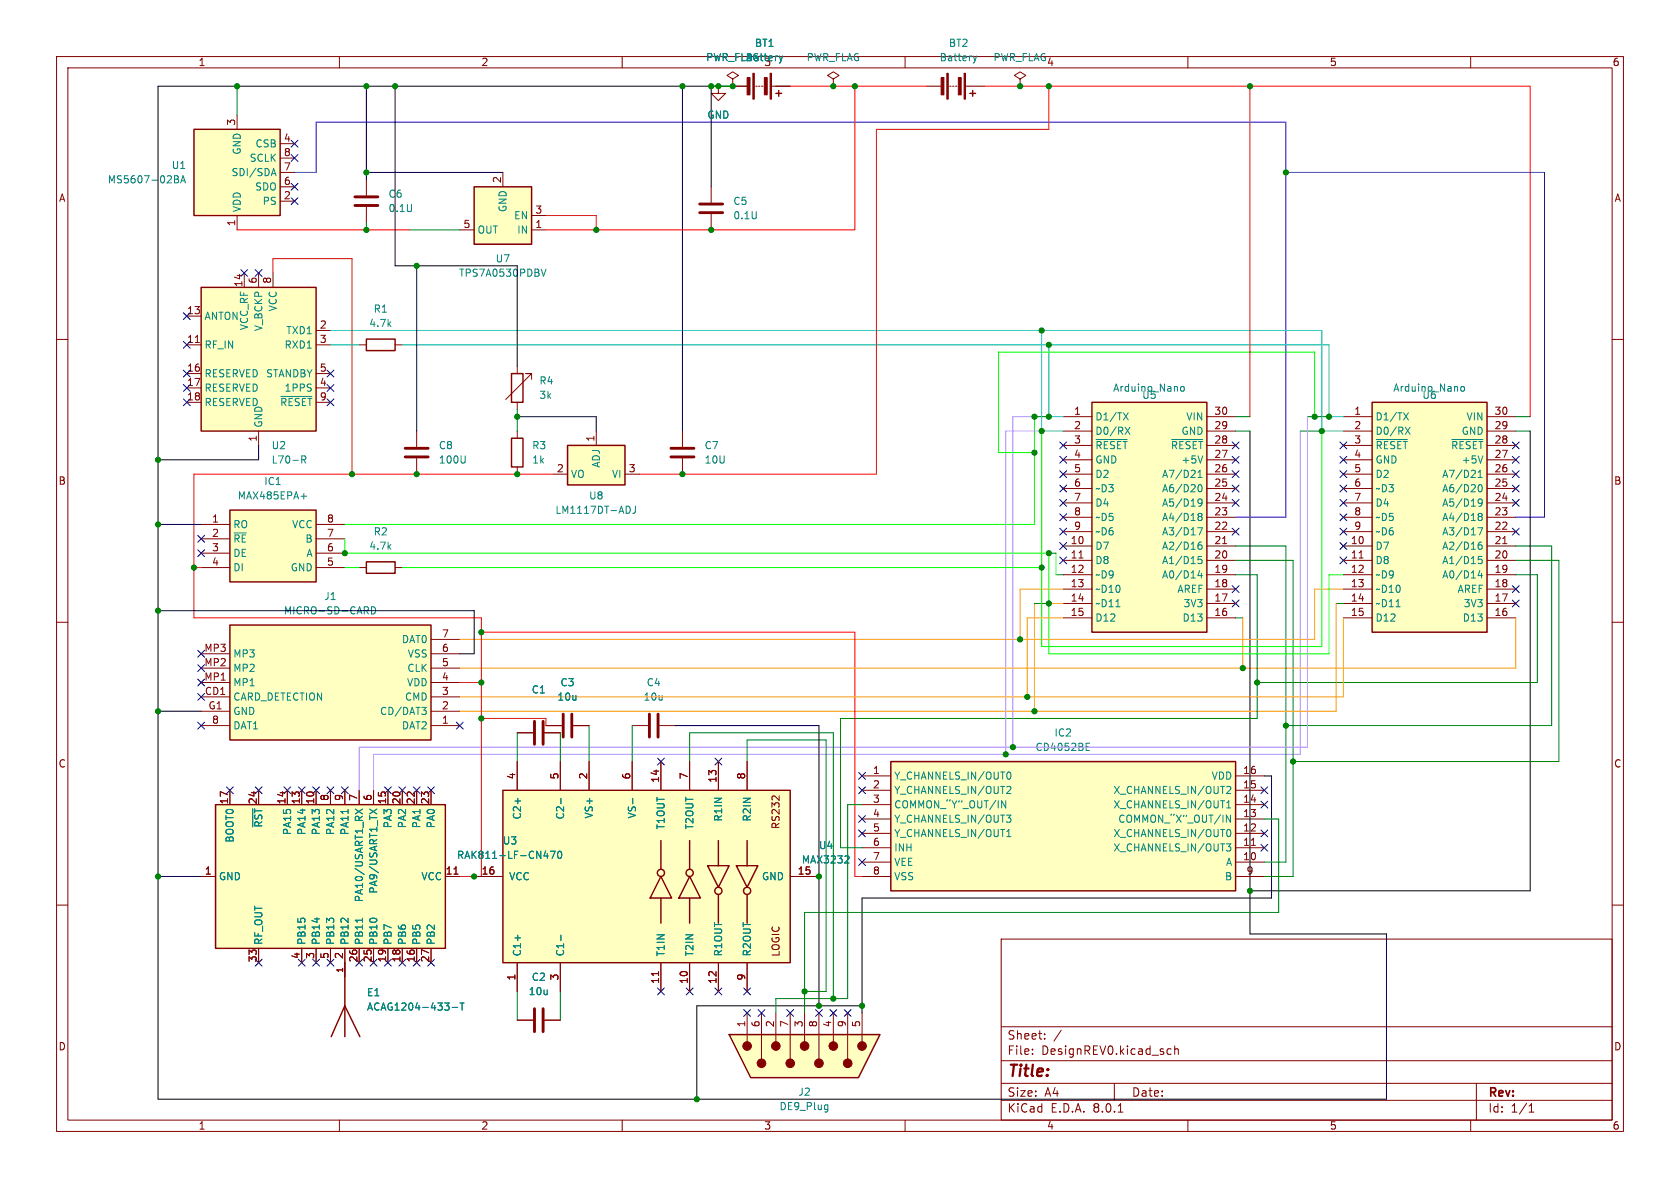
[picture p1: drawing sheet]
<svg xmlns="http://www.w3.org/2000/svg" width="297mm" height="210mm" viewBox="0 0 297 210" stroke-linecap="round" stroke-linejoin="round" font-family="sans-serif">
<g fill="none" stroke="#840000" stroke-width=".18">
<path d="M10 10h277v190h-277zM12 12h273v186h-273zM60 10v2M110 10v2M160 10v2M210 10v2M260 10v2M10 60h2M285 60h2M10 110h2M285 110h2M10 160h2"/>
<path d="M285 160h2M177 166h108v32h-108zM60 198v2M110 198v2M160 198v2M177 194.5h108M177 191.5h108M177 187.5h108M177 181.5h108M182.5 186.3v.1M182.5 185.5v.1M184.7 183.6v.1"/>
<path d="M184.7 182.8v.1M187.6 182.1l-1.3 2M197 191.5v3M197.7 196.6h.8M206.5 186.3h.5M206.5 185.5h.5M207.7 185.5l.2-.1 .3 .1 .1 .9M207.7 184.9v1.5M210 198v2M260 198v2M261 191.5v6.5M270.3 196.6h.9"/>
<path d="M270.3 195.5l.4-.4v1.5"/>
</g>
<path d="M40.6 90.2h15.3v12.7h-15.3z" fill="#ffffc2"/>
<path d="M40.6 90.2h15.3v12.7h-15.3z" fill="none" stroke="#840000" stroke-width=".25"/>
<path d="M35.6 92.7h5M35.6 95.3h5M35.6 97.8h5M55.9 92.7h5.1M55.9 95.3h5.1M55.9 97.8h5.1M35.6 100.3h5M55.9 100.3h5.1" fill="none" stroke="#840000" stroke-width=".18"/>
<path d="M53.2 87.7h1" fill="none" stroke="#008484" stroke-width=".18"/>
<path d="M100.3 78.7h10.2v7h-10.2z" fill="#ffffc2"/>
<path d="M100.3 78.7h10.2v7h-10.2zM64.8 99.3h5v2h-5z" fill="none" stroke="#840000" stroke-width=".25"/>
<path d="M105.4 76.2v2.5M97.8 83.8h2.5M110.5 83.8h2.5M63.5 100.3h1.3M69.8 100.3h1.3M91.4 129.5h2.8M96.3 129.5h2.8M96.5 128.3h2.8M101.3 128.3h2.8M111.8 128.3h2.8M116.6 128.3h2.8" fill="none" stroke="#840000" stroke-width=".18"/>
<path d="M111.2 89.5l.2 .5-.2 .7M112.3 89.5v.9a.41 .41 0 0 1-.4 .3" fill="none" stroke="#008484" stroke-width=".18"/>
<path d="M94.5 127.5v4.1M96 127.5v4.1M99.6 126.2v4.1M101.1 126.2v4.1M114.8 126.2v4.1M116.3 126.2v4.1" fill="none" stroke="#840000" stroke-width=".51"/>
<path d="M88.9 139.7h50.8v30.5h-50.8z" fill="#ffffc2"/>
<g fill="none" stroke="#840000" stroke-width=".25">
<path d="M90.4 77.5h2.1v5.1h-2.1zM88.9 139.7h50.8v30.5h-50.8zM116.8 154.9l1.9 3.9h-3.8zM116.8 148.6v5.1M116.8 158.8v4.4M121.9 154.9l1.9 3.9h-3.8zM121.9 148.6v5.1M121.9 158.8v4.4M125.1 153h3.8l-1.9 3.8zM127 148.6v4.4M127 158.1v5.1M130.2 153h3.8l-1.9 3.8z"/>
<path d="M132.1 148.6v4.4M132.1 158.1v5.1"/>
<circle cx="116.8" cy="154.3" r=".63"/>
<circle cx="121.9" cy="154.3" r=".63"/>
<circle cx="127" cy="157.5" r=".63"/>
<circle cx="132.1" cy="157.5" r=".63"/>
</g>
<g fill="none" stroke="#840000" stroke-width=".18">
<path d="M127 15.2v1.3h1.3l-1.3 1.3-1.3-1.3h1.3M127 15.2h.1M125.7 33v2.8M125.7 37.8v2.8M73.7 76.2v2.8M91.4 76.2v1.3M73.7 81v2.8M91.4 82.6v1.2M91.4 134.6v5.1M99.1 134.6v5.1M104.1 134.6v5.1M111.8 134.6v5.1"/>
<path d="M116.8 134.6v5.1M121.9 134.6v5.1M127 134.6v5.1M132.1 134.6v5.1M83.8 154.9h5.1M136.6 140.8h.4M137.7 140.7v.8M139.7 154.9h5.1M91.4 170.2v5.1M99.1 170.2v5.1M116.4 171.8v.7M116.8 170.2v5.1"/>
<path d="M121.9 170.2v5.1M127 170.2v5.1M132.1 170.2v5.1"/>
</g>
<path d="M82.2 80.6v1.1M91.5 141.1v1M99.2 141.1v1M111.9 141.1v1M149.9 151.3l.2 .2-.1 .3-.7 .8h.8M91.5 165.3v1M99.2 165.3v1" fill="none" stroke="#008484" stroke-width=".18"/>
<path d="M123.7 37.6h4.1M123.7 36.1h4.1M71.6 79.2h4.1M71.6 80.8h4.1" fill="none" stroke="#840000" stroke-width=".51"/>
<path d="M83.8 33h10.2v10.2h-10.2z" fill="#ffffc2"/>
<path d="M83.8 33h10.2v10.2h-10.2zM90.4 66h2.1v5.1h-2.1zM61 170.2v13.1M58.5 183.3l2.5-5.5 2.6 5.5" fill="none" stroke="#840000" stroke-width=".25"/>
<path d="M88.9 30.5v2.5M94 38.1h2.5M81.3 40.6h2.5M94 40.6h2.5M91.4 64.8v1.2M91.4 71.1v1.3M94 67.1v-1.1h-1h1l-4.6 4.6M120.6 76.2v2.8M120.6 81v2.8M61 170.2v2.5M91.4 180.3h2.8M96.3 180.3h2.8" fill="none" stroke="#840000" stroke-width=".18"/>
<path d="M95.7 47.6l.4 1.2 .4-1.2M79.9 178.1h1M81.3 177.3h.8M81.7 177.3v1.3" fill="none" stroke="#008484" stroke-width=".18"/>
<path d="M118.6 79.2h4.1M118.6 80.8h4.1M94.5 178.3v4.1M96 178.3v4.1" fill="none" stroke="#840000" stroke-width=".51"/>
<path d="M38.1 142.2h40.6v25.4h-40.6z" fill="#ffffc2"/>
<path d="M64.8 59.9h5v2.1h-5zM38.1 142.2h40.6v25.4h-40.6z" fill="none" stroke="#840000" stroke-width=".25"/>
<g fill="none" stroke="#840000" stroke-width=".18">
<path d="M64.8 31.8v2.7M64.8 36.6v2.8M63.5 61h1.3M69.8 61h1.3M40.6 139.7v2.5M45.7 139.7v2.5M50.8 139.7v2.5M53.3 139.7v2.5M55.9 139.7v2.5M58.4 139.7v2.5M61 139.7v2.5M63.5 139.7v2.5"/>
<path d="M66 139.7v2.5M68.6 139.7v2.5M71.1 139.7v2.5M73.7 139.7v2.5M76.2 139.7v2.5M35.6 154.9h2.5M78.7 154.9h2.6M80.3 154.5h.7M45.7 167.6v2.6M53.3 167.6v2.6M55.9 167.6v2.6M58.4 167.6v2.6"/>
<path d="M61 167.6v2.6M63.5 167.6v2.6M66 167.6v2.6M68.6 167.6v2.6M71.1 167.6v2.6M73.7 167.6v2.6M76.2 167.6v2.6"/>
</g>
<path d="M44.7 143v3.2M61.5 143.1v.7M62.8 143l1.3 .9M64.1 143l-1.3 .9M65.3 143l1.3 .9M66.6 143l-1.3 .9M96.2 151.3h.7M96.8 150.9v.8M97.3 150.5h.9l-.6 1.2M98.8 150.5h.1a.68 .68 0 0 1 .4 .6 .68 .68 0 0 1-.4 .6 .84 .84 0 0 1-.1-1.2zM64.1 162.3v.7" fill="none" stroke="#008484" stroke-width=".18"/>
<path d="M62.7 36.3h4.1M62.7 34.8h4.1" fill="none" stroke="#840000" stroke-width=".51"/>
<path d="M35.6 50.8h20.3v25.4h-20.3z" fill="#ffffc2"/>
<path d="M35.6 50.8h20.3v25.4h-20.3z" fill="none" stroke="#840000" stroke-width=".25"/>
<g fill="none" stroke="#840000" stroke-width=".18">
<path d="M33 55.9h2.6M43.2 48.3v2.5M45.7 48.3v2.5M48.3 48.3v2.5M55.9 58.4h2.5M33 61h2.6M33 66h2.6M33 68.6h2.6M33 71.1h2.6M34.5 60.5h.8M45.7 76.2v2.5M55.9 61h2.5"/>
<path d="M55.9 66h2.5M55.9 68.6h2.5M55.9 71.1h2.5"/>
</g>
<path d="M49.7 70.1h5.4M53.3 81.3l.7-.1 .1-.2-.1-.3-.7-.1v1.3M53.6 81.3l.5 .6" fill="none" stroke="#008484" stroke-width=".18"/>
<path d="M34.3 22.9h15.2v15.2h-15.2z" fill="#ffffc2"/>
<path d="M34.3 22.9h15.2v15.2h-15.2z" fill="none" stroke="#840000" stroke-width=".25"/>
<path d="M41.9 20.3v2.6M41.9 38.1v2.5M49.5 35.6h2.6M49.5 25.4h2.6M49.5 33h2.6M49.5 30.5h2.6M49.5 27.9h2.6" fill="none" stroke="#840000" stroke-width=".18"/>
<path d="M30.9 31.1l.6 .1v.2l-.2 .3M30.9 31.7h.4M31.3 31.7l.3 .2-.1 .3-.6 .1M31.9 32.3l.5-1.2 .4 1.2M32.1 32h.6M48.1 30.7h.6M48.4 29.8l.4 1.3" fill="none" stroke="#008484" stroke-width=".18"/>
<path d="M128.9 182.9h26.7l-3.8 7.6h-19.1z" fill="#ffffc2"/>
<g fill="#840000" stroke="#840000" stroke-width=".18">
<circle cx="132.1" cy="184.9" r=".76"/>
<circle cx="137.2" cy="184.9" r=".76"/>
<circle cx="142.2" cy="184.9" r=".76"/>
<circle cx="147.3" cy="184.9" r=".76"/>
<circle cx="152.4" cy="184.9" r=".76"/>
<circle cx="134.6" cy="188" r=".76"/>
<circle cx="139.7" cy="188" r=".76"/>
<circle cx="144.8" cy="188" r=".76"/>
<circle cx="149.9" cy="188" r=".76"/>
</g>
<path d="M132.1 179.1v5.1M134.6 179.1v8.1M137.2 179.1v5.1M139.7 179.1v8.1M142.2 179.1v5.1M144.8 179.1v8.1M147.3 179.1v5.1M149.9 179.1v8.1M152.4 179.1v5.1" fill="none" stroke="#840000" stroke-width=".18"/>
<path d="M128.9 182.9h26.7l-3.8 7.6h-19.1z" fill="none" stroke="#840000" stroke-width=".25"/>
<path d="M146 195.3l.4 .1M146.4 195.3v1l-.3 .3M146.4 196.1l-.4 .1" fill="none" stroke="#008484" stroke-width=".18"/>
<path d="M40.6 110.5h35.6v20.3h-35.6z" fill="#ffffc2"/>
<path d="M40.6 110.5h35.6v20.3h-35.6z" fill="none" stroke="#840000" stroke-width=".25"/>
<g fill="none" stroke="#840000" stroke-width=".18">
<path d="M35.6 118.1h5M35.6 115.6h5M76.2 118.1h5.1M76.2 115.6h5.1M76.2 113h5.1M35.6 128.3h5M35.6 125.7h5M35.6 123.2h5M35.6 120.7h5M76.2 128.3h5.1M76.2 125.7h5.1M76.2 123.2h5.1"/>
<path d="M76.2 120.7h5.1"/>
</g>
<path d="M65.7 107.3a.64 .64 0 0 1 .7 .6 .64 .64 0 0 1-.7 .6zM74.6 125h.7l-.4 .5M75.1 125.5l.2 .3v.3l-.2 .2" fill="none" stroke="#008484" stroke-width=".18"/>
<path d="M193 71.1h20.4v40.7h-20.4z" fill="#ffffc2"/>
<path d="M193 71.1h20.4v40.7h-20.4z" fill="none" stroke="#840000" stroke-width=".25"/>
<g fill="none" stroke="#840000" stroke-width=".18">
<path d="M188 73.7h5M188 76.2h5M188 78.7h5M213.4 73.7h5M213.4 76.2h5M213.4 78.7h5M188 96.5h5M188 99.1h5M188 94h5M188 91.4h5M188 88.9h5M188 86.4h5"/>
<path d="M188 83.8h5M188 81.3h5M190.7 98.6h.8M213.4 96.5h5M213.4 99.1h5M213.4 94h5M213.4 91.4h5M213.4 88.9h5M213.4 86.4h5M213.4 83.8h5M213.4 81.3h5M216.1 96.1h.8"/>
<path d="M188 101.6h5M188 104.1h5M188 106.7h5M188 109.2h5M213.4 101.6h5M213.4 104.1h5M213.4 106.7h5M213.4 109.2h5"/>
</g>
<g fill="none" stroke="#008484" stroke-width=".18">
<path d="M193.8 77.7h5.5M198.6 73l.9 1.2M198.9 75.5l.9 1.3M199.5 73l-.9 1.2M199.8 75.5l-.9 1.3M207.1 77.7h5.5M208.8 68.4l.1-.1 .4 .1 .1 .5-.2 .2-.3 .1-.1-.2zM211.7 93.3h.9l-.6 1.3M211.8 84.4h.7M211.8 83.5l.3-.4v1.3M212 85.7h.1a.68 .68 0 0 1 .4 .6 .68 .68 0 0 1-.4 .6 .84 .84 0 0 1-.1-1.2zM212 91.3l-.2-.2 .2-.4h.3l.2 .3-.2 .3"/>
<path d="M212 91.3l-.2 .2v.4l.2 .1h.4l.1-.2v-.3l-.2-.2M212 91.3h.3M212.4 95.8l-.4 .1a.86 .86 0 0 0 0 1.2l.4-.1 .1-.4-.2-.3-.4 .1-.1 .2M212.4 98.4h-.6v.6l.2-.1h.4l.1 .2-.1 .4-.1 .1-.5-.1M212.5 88.8l-.2 .2-.4-.1-.1-.1 .1-.5 .4-.1 .1 .1a.84 .84 0 0 1-.3 1.2h-.2M212.6 80.6l-.4 1.3M212.1 100.8l-.3 1h.8M212.4 101.3v.9"/>
</g>
<path d="M242.6 71.1h20.3v40.7h-20.3z" fill="#ffffc2"/>
<path d="M137.2 16.5h1M137.7 16v1M171.4 16.5h1.1M172 16v1M242.6 71.1h20.3v40.7h-20.3z" fill="none" stroke="#840000" stroke-width=".25"/>
<g fill="none" stroke="#840000" stroke-width=".18">
<path d="M129.5 14l1.1-.7-1.1-.6-1 .6 1 .7v1.2M129.5 15.2h.1M129.5 15.2h2.6M133.6 15.2h.3M134.1 15.2h.3M134.6 15.2h.3M136.4 15.2h3.3M147.3 14l1-.7-1-.6-1 .6 1 .7v1.2M147.3 15.2h.1M163.8 15.2h2.6M167.9 15.2h.2M168.4 15.2h.3"/>
<path d="M168.9 15.2h.3M170.7 15.2h3.3M180.3 14l1.1-.7-1.1-.6-1 .6 1 .7v1.2M180.3 15.2h.1M237.5 73.7h5.1M237.5 76.2h5.1M237.5 78.7h5.1M262.9 73.7h5.1M262.9 76.2h5.1M262.9 78.7h5.1M237.5 96.5h5.1M237.5 99.1h5.1"/>
<path d="M237.5 94h5.1M237.5 91.4h5.1M237.5 88.9h5.1M237.5 86.4h5.1M237.5 83.8h5.1M237.5 81.3h5.1M240.3 98.6h.7M262.9 96.5h5.1M262.9 99.1h5.1M262.9 94h5.1M262.9 91.4h5.1M262.9 88.9h5.1"/>
<path d="M262.9 86.4h5.1M262.9 83.8h5.1M262.9 81.3h5.1M265.7 96.1h.7M237.5 101.6h5.1M237.5 104.1h5.1M237.5 106.7h5.1M237.5 109.2h5.1M262.9 101.6h5.1M262.9 104.1h5.1M262.9 106.7h5.1M262.9 109.2h5.1"/>
</g>
<g fill="none" stroke="#008484" stroke-width=".18">
<path d="M137.8 9.9l.3 .8M138.1 10.7l-.2 .4M138.4 9.9l-.3 .8M172.1 9.9l.3 .8M172.4 10.7l-.2 .4M172.7 9.9l-.3 .8M243.3 77.7h5.5M248.1 73l.9 1.2M248.4 75.5l.9 1.3M249 73l-.9 1.2M249.3 75.5l-.9 1.3M256.7 77.7h5.5"/>
<path d="M258.3 68.4l.2-.1 .3 .1 .1 .5-.1 .2-.3 .1-.2-.2zM261.3 93.3h.8l-.5 1.3M261.3 84.4h.7M261.3 83.5l.4-.4v1.3M261.4 85.8l.2-.1a.68 .68 0 0 1 .5 .6 .68 .68 0 0 1-.5 .6l-.2-.1-.1-.3zM261.6 91.3l-.3-.2 .3-.4 .3 .1 .1 .2-.2 .3M261.6 91.3l-.3 .2 .1 .4 .2 .1h.3l.1-.2v-.3l-.2-.2M261.6 91.3h.2M261.9 95.8l-.3 .1a.86 .86 0 0 0 0 1.2l.4-.1v-.4l-.2-.3-.4 .1-.1 .2M262 98.4h-.6l-.1 .6 .2-.1h.4l.1 .2v.4l-.2 .1-.5-.1M262 88.8l-.2 .2-.4-.1-.1-.1 .1-.5 .4-.1 .2 .1a.84 .84 0 0 1-.3 1.2h-.3M262.2 80.6l-.5 1.3"/>
<path d="M261.6 100.8l-.3 1h.8M261.9 101.3v.9"/>
</g>
<g fill="#840000" stroke="#840000" stroke-width=".18">
<path d="M133.1 13h.2v4.5h-.2z"/>
<path d="M136.1 13h.3v4.5h-.3z"/>
<path d="M132.1 13.7h.5v3.1h-.5z"/>
<path d="M135.1 13.7h.5v3.1h-.5z"/>
<path d="M167.4 13h.2v4.5h-.2z"/>
<path d="M170.4 13h.3v4.5h-.3z"/>
<path d="M166.4 13.7h.5v3.1h-.5z"/>
<path d="M169.4 13.7h.5v3.1h-.5z"/>
</g>
<path d="M157.5 134.6h60.9v22.9h-60.9z" fill="#ffffc2"/>
<path d="M157.5 134.6h60.9v22.9h-60.9z" fill="none" stroke="#840000" stroke-width=".25"/>
<g fill="none" stroke="#840000" stroke-width=".18">
<path d="M127 15.2h.1M129.5 15.2h.1M129.5 15.2h2.6M137.2 15.2h2.5M40.6 139.7v2.5M45.7 139.7v2.5M50.8 139.7v2.5M53.3 139.7v2.5M55.9 139.7v2.5M58.4 139.7v2.5M61 139.7v2.5M63.5 139.7v2.5"/>
<path d="M66 139.7v2.5M68.6 139.7v2.5M71.1 139.7v2.5M73.7 139.7v2.5M76.2 139.7v2.5M91.4 134.6v5.1M91.4 129.5h2.8M96.3 129.5h2.8M96.5 128.3h2.8M99.1 134.6v5.1M101.3 128.3h2.8M104.1 134.6v5.1"/>
<path d="M111.8 134.6v5.1M116.8 134.6v5.1M121.9 134.6v5.1M127 134.6v5.1M132.1 134.6v5.1M152.4 137.2h5.1M152.4 139.7h5.1M218.4 137.2h5.1M218.4 139.7h5.1M35.6 154.9h2.5M78.7 154.9h2.6M80.3 154.5h.7"/>
<path d="M83.8 154.9h5.1M139.7 154.9h5.1M152.4 152.4h5.1M152.4 149.9h5.1M152.4 147.3h5.1M152.4 144.8h5.1M152.4 142.2h5.1M152.4 154.9h5.1M218.4 152.4h5.1M218.4 149.9h5.1M218.4 147.3h5.1M218.4 144.8h5.1"/>
<path d="M218.4 142.2h5.1M218.4 154.9h5.1M221.2 149.4h.7M45.7 167.6v2.6M53.3 167.6v2.6M55.9 167.6v2.6M58.4 167.6v2.6M61 167.6v5.1M63.5 167.6v2.6M66 167.6v2.6M68.6 167.6v2.6M71.1 167.6v2.6"/>
<path d="M73.7 167.6v2.6M76.2 167.6v2.6M91.4 170.2v5.1M99.1 170.2v5.1M116.4 171.8v.7M116.8 170.2v5.1M121.9 170.2v5.1M127 170.2v5.1M132.1 170.2v5.1M91.4 180.3h2.8M96.3 180.3h2.8"/>
</g>
<g fill="none" stroke="#008484" stroke-width=".18">
<path d="M137.8 9.9l.3 .8M138.1 10.7l-.2 .4M138.4 9.9l-.3 .8M178.2 139l.4 .1 .1 .3-.8 .9h.8M178.3 136.5a.68 .68 0 0 1 .4 .6 .68 .68 0 0 1-.4 .6M192 132h.4M192 132.7h.6M192 131.4h.6M216.9 139.1l.4-.1 .3 .4-.8 .9h.8M44.7 143v3.2M61.5 143.1v.7M62.8 143l1.3 .9"/>
<path d="M64.1 143l-1.3 .9M65.3 143l1.3 .9M66.6 143l-1.3 .9M91.5 141.1v1M96.2 151.3h.7M96.8 150.9v.8M97.3 150.5h.9l-.6 1.2M98.8 150.5h.1a.68 .68 0 0 1 .4 .6 .68 .68 0 0 1-.4 .6 .84 .84 0 0 1-.1-1.2zM99.2 141.1v1M111.9 141.1v1M149.9 151.3l.2 .2-.1 .3-.7 .8h.8M159.1 141.7a.6 .6 0 0 0-.8 .4 .6 .6 0 0 0 .6 .7l.2-.1"/>
<path d="M159.7 141.7l.2-.2a.43 .43 0 0 1 .5 .5v.4a.42 .42 0 0 1-.4 .4 .42 .42 0 0 1-.4-.4zM161 142.8v-1.3l.4 1 .4-1v1.3M162.4 142.8v-1.3l.5 1 .4-1v1.3M163.9 141.7l.2-.2a.43 .43 0 0 1 .6 .5v.4a.42 .42 0 0 1-.4 .4 .42 .42 0 0 1-.5-.4zM165.9 141.5v1.3l-.7-1.3v1.3M166.3 142.9h.9M167.5 141.4l-.1 .2M168 141.4l-.1 .2M168.3 141.5l.4 .7M168.7 142.2v.6M169.2 141.5l-.5 .7M169.6 141.5l-.1 .3"/>
<path d="M170.1 141.5l-.2 .3M170.2 142.9h1M171.5 141.7l.3-.2a.43 .43 0 0 1 .5 .5v.4a.42 .42 0 0 1-.4 .4 .42 .42 0 0 1-.4-.4zM172.8 141.5v1.1l.3 .2h.3l.2-.2v-1.1M174 141.5h.7M174.4 141.5v1.3M176 141.5l-1 1.6M176.5 141.5v1.3M177.8 141.5v1.3l-.7-1.3v1.3M177.9 144.1h.8l-.4 .5 .4 .1v.4l-.2 .3h-.4M178 147.9h.7M178 147l.3-.4v1.3"/>
<path d="M198.7 144.2a.6 .6 0 0 0-.8 .4 .6 .6 0 0 0 .6 .8l.2-.2M199.3 144.3l.2-.2a.43 .43 0 0 1 .6 .4v.4a.42 .42 0 0 1-.5 .5 .42 .42 0 0 1-.4-.5zM200.6 145.4v-1.3l.4 .9 .4-.9v1.3M202 145.4v-1.3l.5 .9 .4-.9v1.3M203.5 144.3l.2-.2a.43 .43 0 0 1 .6 .4v.4a.42 .42 0 0 1-.4 .5 .42 .42 0 0 1-.5-.5zM205.6 144.1v1.3l-.8-1.3v1.3M205.9 145.5h.9M207.1 143.9l-.1 .3M207.6 143.9l-.1 .3M208 144.1l.8 1.3M208.8 144.1l-.8 1.3M209.3 144.1l-.1 .2"/>
<path d="M209.8 144.1l-.1 .2M210 145.5h.9M211.2 144.3l.3-.2a.43 .43 0 0 1 .5 .4v.4a.42 .42 0 0 1-.4 .5 .42 .42 0 0 1-.4-.5zM212.6 144.1v1l.2 .3 .4-.1 .1-.2v-1M213.7 144.1h.7M214.1 144.1v1.3M215.8 144l-1.1 1.7M216.2 144.1v1.3M216.8 149.2h.8l-.4 .5 .3 .1 .1 .4-.3 .2h-.3M216.9 142.8h.7M216.9 141.9l.3-.4v1.3M217 146.7l.2-.1a.68 .68 0 0 1 .4 .7 .68 .68 0 0 1-.4 .6l-.2-.1"/>
<path d="M217.5 144.1v1.3l-.7-1.3v1.3M64.1 162.3v.7M79.9 178.1h1M81.3 177.3h.8M81.7 177.3v1.3M91.5 165.3v1M99.2 165.3v1"/>
</g>
<g fill="none" stroke="#000" stroke-width=".18">
<path d="M64.8 15.2v16.6M69.8 15.2v31.8h21.6v17.8M120.6 15.2v61M125.7 15.2v17.8M129.5 15.2h-101.6v179.1h217.2v-29.2h-24.1v-88.9M64.8 30.5h24.1M73.7 47v29.2M45.7 78.7v2.6h-17.8M91.4 73.7h14v2.5M270.5 76.2v81.3h-49.5M27.9 92.7h7.7M27.9 108h55.9v7.6h-2.5"/>
<path d="M27.9 125.7h7.7M119.4 128.3h25.4v49.5M223.5 137.2h1.3v21.6h-72.4v20.3M27.9 154.9h7.7M152.4 177.8h-29.2v16.5"/>
</g>
<path d="M182.9 73.7h-3.8v58.4M184.1 76.2h-6.3v57.2M229.9 76.2v57.2h-163.9v6.3M231.1 73.7v58.4h-167.6v7.6" fill="none" stroke="#b28fff" stroke-width=".18"/>
<path d="M182.9 73.7v19h-121.9M184.1 76.2v38.1h49.6v-38.1M232.4 73.7v-11.5h-55.9v17.8h6.4M61 95.3v2.5h124.4v17.8h49.5v-14h2.6M186.7 97.8v3.8M61 100.3h2.5M71.1 100.3h113" fill="none" stroke="#0f0" stroke-width=".18"/>
<g fill="none" stroke="#f00" stroke-width=".18">
<path d="M139.7 15.2h24.1M151.1 15.2v25.4h-54.6M174 15.2h96.5v58.5M185.4 15.2v7.7h-30.5v60.9h-41.9M221 15.2v58.5M96.5 38.1h8.9v2.5M41.9 40.6h30.5M48.3 48.3v-2.6h13.9v38.1M97.8 83.8h-63.5v25.4h50.8v45.7h-3.8M34.3 100.3h1.3M85.1 111.8h66v43.1h1.3M81.3 120.7h3.8"/>
<path d="M85.1 127h11.4v1.3"/>
</g>
<g fill="none" stroke="#008400" stroke-width=".18">
<path d="M41.9 15.2v5.1M125.7 15.2h3.8M64.8 39.4v1.2M72.4 40.6h8.9M91.4 72.4v3.8M182.9 73.7h2.5M218.4 73.7h2.6M218.4 76.2h2.6M229.9 76.2h3.8M231.1 73.7h3.8M268 73.7h2.5M268 76.2h2.5"/>
<path d="M185.4 97.8h1.3M218.4 96.5h8.9v55.9h-3.8M218.4 99.1h10.2v55.8h-5.1M268 96.5h6.3v31.8h-47M268 99.1h7.6v35.5h-47M182.9 106.7h2.5M186.7 101.6h1.3M218.4 101.6h3.8v25.4h-73.6v22.9h3.8M218.4 109.2h1.3M236.2 106.7h1.3M268 101.6h3.8v19.1h-49.6M91.4 129.5v5.1"/>
<path d="M99.1 129.5v5.1M104.1 128.3v6.3M111.8 128.3v6.3M121.9 134.6v-5.1h25.4v47M132.1 134.6v-3.8h13.9v44.5h-3.8M152.4 142.2h-2.5v34.3h-12.7v2.6M223.5 144.8h2.6v16.5h-83.9v17.8M91.4 175.3v5M99.1 175.3v5"/>
</g>
<path d="M182.9 106.7v19M185.4 106.7h2.6M188 104.1h-7.7v8.9M188 109.2h-6.4v14M219.7 109.2v8.9M236.2 106.7v19h-154.9M237.5 104.1h-5.1v8.9h-151.1M237.5 109.2v14h-156.2M268 109.2v8.9h-186.7" fill="none" stroke="#f90" stroke-width=".18"/>
<path d="M52.1 30.5h3.8v-8.9h171.4v69.8h-8.9M227.3 30.5h45.7v60.9h-5" fill="none" stroke="#00f" stroke-width=".18"/>
<path d="M58.4 58.4h175.3v17.8h3.8M184.1 58.4v17.8h3.9M58.4 61h5.1M71.1 61h163.8v12.7h2.6M185.4 61v12.7h2.6" fill="none" stroke="#00c2c2" stroke-width=".18"/>
<g fill="none" stroke="#000084" stroke-width=".18">
<path d="M51.5 24.8l1.2 1.2M51.5 27.3l1.2 1.2M51.5 32.4l1.2 1.2M51.5 35l1.2 1.2M52.7 24.8l-1.2 1.2M52.7 27.3l-1.2 1.2M52.7 32.4l-1.2 1.2M52.7 35l-1.2 1.2M32.4 55.3l1.2 1.2M33.6 55.3l-1.2 1.2M42.6 47.7l1.2 1.2M43.8 47.7l-1.2 1.2"/>
<path d="M45.1 47.7l1.2 1.2M46.3 47.7l-1.2 1.2M32.4 68l1.2 1.2M32.4 70.5l1.2 1.2M32.4 65.4l1.2 1.2M32.4 60.4l1.2 1.2M33.6 68l-1.2 1.2M33.6 70.5l-1.2 1.2M33.6 65.4l-1.2 1.2M33.6 60.4l-1.2 1.2M57.8 68l1.2 1.2M57.8 65.4l1.2 1.2"/>
<path d="M57.8 70.5l1.2 1.2M59 68l-1.2 1.2M59 65.4l-1.2 1.2M59 70.5l-1.2 1.2M187.4 78.1l1.2 1.2M188.6 78.1l-1.2 1.2M217.8 78.1l1.2 1.2M219 78.1l-1.2 1.2M236.9 78.1l1.2 1.2M238.1 78.1l-1.2 1.2M267.4 78.1l1.2 1.2M268.6 78.1l-1.2 1.2"/>
<path d="M35 94.6l1.2 1.3M35 97.2l1.2 1.2M36.2 94.6l-1.2 1.3M36.2 97.2l-1.2 1.2M187.4 80.7l1.2 1.2M187.4 85.8l1.2 1.2M187.4 83.2l1.2 1.2M187.4 90.8l1.2 1.2M187.4 88.3l1.2 1.2M187.4 98.5l1.2 1.2M187.4 95.9l1.2 1.2M187.4 93.4l1.2 1.2"/>
<path d="M188.6 80.7l-1.2 1.2M188.6 85.8l-1.2 1.2M188.6 83.2l-1.2 1.2M188.6 90.8l-1.2 1.2M188.6 88.3l-1.2 1.2M188.6 98.5l-1.2 1.2M188.6 95.9l-1.2 1.2M188.6 93.4l-1.2 1.2M217.8 85.8l1.2 1.2M217.8 93.4l1.2 1.2M217.8 88.3l1.2 1.2M217.8 83.2l1.2 1.2"/>
<path d="M217.8 80.7l1.2 1.2M219 83.2l-1.2 1.2M219 85.8l-1.2 1.2M219 93.4l-1.2 1.2M219 88.3l-1.2 1.2M219 80.7l-1.2 1.2M236.9 83.2l1.2 1.2M236.9 80.7l1.2 1.2M236.9 90.8l1.2 1.2M236.9 85.8l1.2 1.2M236.9 93.4l1.2 1.2M236.9 88.3l1.2 1.2"/>
<path d="M236.9 95.9l1.2 1.2M236.9 98.5l1.2 1.2M238.1 88.3l-1.2 1.2M238.1 83.2l-1.2 1.2M238.1 80.7l-1.2 1.2M238.1 90.8l-1.2 1.2M238.1 85.8l-1.2 1.2M238.1 93.4l-1.2 1.2M238.1 95.9l-1.2 1.2M238.1 98.5l-1.2 1.2M267.4 80.7l1.2 1.2M267.4 85.8l1.2 1.2"/>
<path d="M267.4 88.3l1.2 1.2M267.4 83.2l1.2 1.2M267.4 93.4l1.2 1.2M268.6 80.7l-1.2 1.2M268.6 85.8l-1.2 1.2M268.6 88.3l-1.2 1.2M268.6 83.2l-1.2 1.2M268.6 93.4l-1.2 1.2M35 115l1.2 1.2M35 117.5l1.2 1.2M36.2 115l-1.2 1.2M36.2 117.5l-1.2 1.2"/>
<path d="M217.8 106.1l1.2 1.2M217.8 103.5l1.2 1.2M219 106.1l-1.2 1.2M219 103.5l-1.2 1.2M267.4 106.1l1.2 1.2M267.4 103.5l1.2 1.2M268.6 106.1l-1.2 1.2M268.6 103.5l-1.2 1.2M35 122.6l1.2 1.2M35 127.7l1.2 1.2M35 120l1.2 1.3M36.2 122.6l-1.2 1.2"/>
<path d="M36.2 127.7l-1.2 1.2M36.2 120l-1.2 1.3M40 139.1l1.2 1.2M41.2 139.1l-1.2 1.2M45.1 139.1l1.2 1.2M46.3 139.1l-1.2 1.2M50.2 139.1l1.2 1.2M51.4 139.1l-1.2 1.2M52.7 139.1l1.2 1.2M53.9 139.1l-1.2 1.2M55.3 139.1l1.2 1.2M56.5 139.1l-1.2 1.2"/>
<path d="M57.8 139.1l1.2 1.2M59 139.1l-1.2 1.2M60.4 139.1l1.2 1.2M61.6 139.1l-1.2 1.2M68 139.1l1.2 1.2M69.2 139.1l-1.2 1.2M70.5 139.1l1.2 1.2M71.7 139.1l-1.2 1.2M73.1 139.1l1.2 1.2M74.3 139.1l-1.2 1.2M75.6 139.1l1.2 1.2M76.8 139.1l-1.2 1.2"/>
<path d="M80.7 127.7l1.2 1.2M81.9 127.7l-1.2 1.2M116.2 134l1.2 1.2M117.4 134l-1.2 1.2M126.4 134l1.2 1.2M127.6 134l-1.2 1.2M151.8 139.1l1.2 1.2M151.8 136.6l1.2 1.2M153 139.1l-1.2 1.2M153 136.6l-1.2 1.2M222.9 139.1l1.2 1.2M224.1 139.1l-1.2 1.2"/>
<path d="M151.8 151.8l1.2 1.2M151.8 146.7l1.2 1.2M151.8 144.2l1.2 1.2M153 151.8l-1.2 1.2M153 146.7l-1.2 1.2M153 144.2l-1.2 1.2M222.9 149.3l1.2 1.2M222.9 141.6l1.2 1.2M222.9 146.7l1.2 1.2M224.1 149.3l-1.2 1.2M224.1 141.6l-1.2 1.2M224.1 146.7l-1.2 1.2"/>
<path d="M45.1 169.6l1.2 1.2M46.3 169.6l-1.2 1.2M52.7 169.6l1.2 1.2M53.9 169.6l-1.2 1.2M55.3 169.6l1.2 1.2M56.5 169.6l-1.2 1.2M57.8 169.6l1.2 1.2M59 169.6l-1.2 1.2M62.9 169.6l1.2 1.2M64.1 169.6l-1.2 1.2M65.4 169.6l1.2 1.2M66.6 169.6l-1.2 1.2"/>
<path d="M68 169.6l1.2 1.2M69.2 169.6l-1.2 1.2M70.5 169.6l1.2 1.2M71.7 169.6l-1.2 1.2M73.1 169.6l1.2 1.2M74.3 169.6l-1.2 1.2M75.6 169.6l1.2 1.2M76.8 169.6l-1.2 1.2M116.2 174.7l1.2 1.2M117.4 174.7l-1.2 1.2M121.3 174.7l1.2 1.2M122.5 174.7l-1.2 1.2"/>
<path d="M126.4 174.7l1.2 1.2M127.6 174.7l-1.2 1.2M131.5 174.7l1.2 1.2M131.5 178.5l1.2 1.2M132.7 174.7l-1.2 1.2M132.7 178.5l-1.2 1.2M134 178.5l1.2 1.2M135.2 178.5l-1.2 1.2M139.1 178.5l1.2 1.2M140.3 178.5l-1.2 1.2M144.2 178.5l1.2 1.2M145.4 178.5l-1.2 1.2"/>
<path d="M146.7 178.5l1.2 1.2M147.9 178.5l-1.2 1.2M149.3 178.5l1.2 1.2M150.5 178.5l-1.2 1.2"/>
</g>
<g fill="#008400" stroke="#008400" stroke-width=".18">
<circle cx="181.6" cy="123.2" r=".46"/>
<circle cx="185.4" cy="106.7" r=".46"/>
<circle cx="179.1" cy="132.1" r=".46"/>
<circle cx="180.3" cy="113" r=".46"/>
<circle cx="182.9" cy="125.7" r=".46"/>
<circle cx="227.3" cy="128.3" r=".46"/>
<circle cx="228.6" cy="134.6" r=".46"/>
<circle cx="177.8" cy="133.4" r=".46"/>
<circle cx="222.2" cy="120.7" r=".46"/>
<circle cx="219.7" cy="118.1" r=".46"/>
<circle cx="221" cy="157.5" r=".46"/>
<circle cx="185.4" cy="73.7" r=".46"/>
<circle cx="185.4" cy="61" r=".46"/>
<circle cx="182.9" cy="73.7" r=".46"/>
<circle cx="184.1" cy="58.4" r=".46"/>
<circle cx="180.3" cy="15.2" r=".46"/>
<circle cx="185.4" cy="15.2" r=".46"/>
<circle cx="129.5" cy="15.2" r=".46"/>
<circle cx="151.1" cy="15.2" r=".46"/>
<circle cx="147.3" cy="15.2" r=".46"/>
<circle cx="232.4" cy="73.7" r=".46"/>
<circle cx="233.7" cy="76.2" r=".46"/>
<circle cx="234.9" cy="73.7" r=".46"/>
<circle cx="185.4" cy="97.8" r=".46"/>
<circle cx="184.1" cy="100.3" r=".46"/>
<circle cx="184.1" cy="76.2" r=".46"/>
<circle cx="182.9" cy="80" r=".46"/>
<circle cx="221" cy="15.2" r=".46"/>
<circle cx="227.3" cy="30.5" r=".46"/>
<circle cx="64.8" cy="15.2" r=".46"/>
<circle cx="69.8" cy="15.2" r=".46"/>
<circle cx="41.9" cy="15.2" r=".46"/>
<circle cx="64.8" cy="40.6" r=".46"/>
<circle cx="64.8" cy="30.5" r=".46"/>
<circle cx="85.1" cy="127" r=".46"/>
<circle cx="85.1" cy="120.7" r=".46"/>
<circle cx="27.9" cy="108" r=".46"/>
<circle cx="85.1" cy="111.8" r=".46"/>
<circle cx="152.4" cy="177.8" r=".46"/>
<circle cx="142.2" cy="175.3" r=".46"/>
<circle cx="147.3" cy="176.5" r=".46"/>
<circle cx="144.8" cy="177.8" r=".46"/>
<circle cx="144.8" cy="154.9" r=".46"/>
<circle cx="62.2" cy="83.8" r=".46"/>
<circle cx="73.7" cy="83.8" r=".46"/>
<circle cx="73.7" cy="47" r=".46"/>
<circle cx="83.8" cy="154.9" r=".46"/>
<circle cx="123.2" cy="194.3" r=".46"/>
<circle cx="27.9" cy="154.9" r=".46"/>
<circle cx="125.7" cy="40.6" r=".46"/>
<circle cx="105.4" cy="40.6" r=".46"/>
<circle cx="91.4" cy="73.7" r=".46"/>
<circle cx="120.6" cy="83.8" r=".46"/>
<circle cx="120.6" cy="15.2" r=".46"/>
<circle cx="125.7" cy="15.2" r=".46"/>
<circle cx="127" cy="15.2" r=".46"/>
<circle cx="91.4" cy="83.8" r=".46"/>
<circle cx="27.9" cy="125.7" r=".46"/>
<circle cx="34.3" cy="100.3" r=".46"/>
<circle cx="61" cy="97.8" r=".46"/>
<circle cx="27.9" cy="81.3" r=".46"/>
<circle cx="27.9" cy="92.7" r=".46"/>
</g>
<text font-size="2.8" fill="#840000" x="178" y="190.9">Title:</text>
<g font-size="2.1" fill="#840000">
<text x="178" y="184">Sheet:</text>
<text x="178" y="186.7">File:</text>
<text x="184.1" y="186.7">DesignREV0.kicad_sch</text>
<text x="178" y="196.9">KiCad</text>
<text x="178" y="194.1">Size:</text>
<text x="184.7" y="194.1">A4</text>
<text x="185.7" y="196.9">E.D.A.</text>
<text x="193.3" y="196.9">8.0.1</text>
<text x="200" y="194.1">Date:</text>
<text x="263" y="194.3">Rev:</text>
<text x="263" y="196.9">Id:</text>
<text x="267.1" y="196.9">1/1</text>
</g>
<g font-size="1.8" fill="#840000">
<text x="35" y="11.9">1</text>
<text x="85" y="11.9">2</text>
<text x="235" y="11.9">5</text>
<text x="285" y="11.9">6</text>
<text x="41.7" y="22.3" transform="rotate(-90 41.7 22.3)">3</text>
<text x="50.1" y="25.1">4</text>
<text x="50.1" y="27.7">8</text>
<text x="10.3" y="35.9">A</text>
<text x="50.1" y="35.3">2</text>
<text x="50.1" y="32.8">6</text>
<text x="50.1" y="30.2">7</text>
<text x="88.6" y="32.5" transform="rotate(-90 88.6 32.5)">2</text>
<text x="285.3" y="35.9">A</text>
<text x="41.7" y="40.1" transform="rotate(-90 41.7 40.1)">1</text>
<text x="81.8" y="40.4">5</text>
<text x="94.5" y="40.4">1</text>
<text x="94.5" y="37.8">3</text>
<text x="42.9" y="50.8" transform="rotate(-90 42.9 50.8)">14</text>
<text x="45.5" y="50.2" transform="rotate(-90 45.5 50.2)">6</text>
<text x="48" y="50.2" transform="rotate(-90 48 50.2)">8</text>
<text x="33" y="55.6">13</text>
<text x="56.4" y="58.2">2</text>
<text x="33" y="60.7">11</text>
<text x="33" y="65.8">16</text>
<text x="56.4" y="60.7">3</text>
<text x="56.4" y="65.8">5</text>
<text x="33" y="68.3">17</text>
<text x="33" y="70.9">18</text>
<text x="56.4" y="68.3">4</text>
<text x="56.4" y="70.9">9</text>
<text x="189.8" y="73.4">1</text>
<text x="189.8" y="75.9">2</text>
<text x="214.6" y="75.9">29</text>
<text x="214.6" y="73.4">30</text>
<text x="239.3" y="73.4">1</text>
<text x="239.3" y="75.9">2</text>
<text x="264.1" y="75.9">29</text>
<text x="264.1" y="73.4">30</text>
<text x="45.5" y="78.2" transform="rotate(-90 45.5 78.2)">1</text>
<text x="98.4" y="83.6">2</text>
<text x="105.2" y="78.2" transform="rotate(-90 105.2 78.2)">1</text>
<text x="111.1" y="83.6">3</text>
<text x="189.8" y="78.5">3</text>
<text x="189.8" y="81">4</text>
<text x="189.8" y="83.6">5</text>
<text x="214.6" y="83.6">26</text>
<text x="214.6" y="81">27</text>
<text x="214.6" y="78.5">28</text>
<text x="239.3" y="78.5">3</text>
<text x="239.3" y="81">4</text>
<text x="239.3" y="83.6">5</text>
<text x="264.1" y="83.6">26</text>
<text x="264.1" y="81">27</text>
<text x="264.1" y="78.5">28</text>
<text x="10.3" y="85.9">B</text>
<text x="189.8" y="86.1">6</text>
<text x="189.8" y="88.6">7</text>
<text x="214.6" y="88.6">24</text>
<text x="214.6" y="86.1">25</text>
<text x="239.3" y="86.1">6</text>
<text x="239.3" y="88.6">7</text>
<text x="264.1" y="88.6">24</text>
<text x="264.1" y="86.1">25</text>
<text x="285.3" y="85.9">B</text>
<text x="37.4" y="92.5">1</text>
<text x="37.4" y="95">2</text>
<text x="57.7" y="95">7</text>
<text x="57.7" y="92.5">8</text>
<text x="189.8" y="91.2">8</text>
<text x="189.8" y="93.7">9</text>
<text x="214.6" y="93.7">22</text>
<text x="214.6" y="91.2">23</text>
<text x="239.3" y="91.2">8</text>
<text x="239.3" y="93.7">9</text>
<text x="264.1" y="93.7">22</text>
<text x="264.1" y="91.2">23</text>
<text x="37.4" y="97.5">3</text>
<text x="37.4" y="100.1">4</text>
<text x="57.7" y="100.1">5</text>
<text x="57.7" y="97.5">6</text>
<text x="189.2" y="96.3">10</text>
<text x="189.2" y="98.8">11</text>
<text x="189.2" y="101.3">12</text>
<text x="214.6" y="101.3">19</text>
<text x="214.6" y="98.8">20</text>
<text x="214.6" y="96.3">21</text>
<text x="238.7" y="96.3">10</text>
<text x="238.7" y="98.8">11</text>
<text x="238.7" y="101.3">12</text>
<text x="264.1" y="101.3">19</text>
<text x="264.1" y="98.8">20</text>
<text x="264.1" y="96.3">21</text>
<text x="189.2" y="103.9">13</text>
<text x="189.2" y="106.4">14</text>
<text x="214.6" y="106.4">17</text>
<text x="214.6" y="103.9">18</text>
<text x="238.7" y="103.9">13</text>
<text x="238.7" y="106.4">14</text>
<text x="264.1" y="106.4">17</text>
<text x="264.1" y="103.9">18</text>
<text x="78" y="112.8">7</text>
<text x="189.2" y="109">15</text>
<text x="214.6" y="109">16</text>
<text x="238.7" y="109">15</text>
<text x="264.1" y="109">16</text>
<text x="36" y="117.9">MP2</text>
<text x="36" y="115.3">MP3</text>
<text x="78" y="117.9">5</text>
<text x="78" y="115.3">6</text>
<text x="36" y="120.4">MP1</text>
<text x="36.1" y="122.9">CD1</text>
<text x="36.8" y="125.5">G1</text>
<text x="78" y="125.5">2</text>
<text x="78" y="122.9">3</text>
<text x="78" y="120.4">4</text>
<text x="37.4" y="128">8</text>
<text x="78" y="128">1</text>
<text x="10.3" y="135.9">C</text>
<text x="91.2" y="137.9" transform="rotate(-90 91.2 137.9)">4</text>
<text x="98.8" y="137.9" transform="rotate(-90 98.8 137.9)">5</text>
<text x="103.9" y="137.9" transform="rotate(-90 103.9 137.9)">2</text>
<text x="111.5" y="137.9" transform="rotate(-90 111.5 137.9)">6</text>
<text x="121.7" y="137.9" transform="rotate(-90 121.7 137.9)">7</text>
<text x="131.8" y="137.9" transform="rotate(-90 131.8 137.9)">8</text>
<text x="154.2" y="136.9">1</text>
<text x="219.7" y="136.9">16</text>
<text x="285.3" y="135.9">C</text>
<text x="40.4" y="142.3" transform="rotate(-90 40.4 142.3)">17</text>
<text x="45.5" y="142.3" transform="rotate(-90 45.5 142.3)">24</text>
<text x="50.5" y="142.3" transform="rotate(-90 50.5 142.3)">14</text>
<text x="53.1" y="142.3" transform="rotate(-90 53.1 142.3)">13</text>
<text x="55.6" y="142.3" transform="rotate(-90 55.6 142.3)">10</text>
<text x="58.2" y="141.7" transform="rotate(-90 58.2 141.7)">8</text>
<text x="60.7" y="141.7" transform="rotate(-90 60.7 141.7)">9</text>
<text x="63.2" y="141.7" transform="rotate(-90 63.2 141.7)">7</text>
<text x="65.8" y="141.7" transform="rotate(-90 65.8 141.7)">6</text>
<text x="68.3" y="142.3" transform="rotate(-90 68.3 142.3)">15</text>
<text x="70.9" y="142.3" transform="rotate(-90 70.9 142.3)">20</text>
<text x="73.4" y="142.3" transform="rotate(-90 73.4 142.3)">22</text>
<text x="75.9" y="142.3" transform="rotate(-90 75.9 142.3)">23</text>
<text x="116.6" y="138.5" transform="rotate(-90 116.6 138.5)">14</text>
<text x="126.7" y="138.5" transform="rotate(-90 126.7 138.5)">13</text>
<text x="154.2" y="139.4">2</text>
<text x="154.2" y="142">3</text>
<text x="219.7" y="142">14</text>
<text x="219.7" y="139.4">15</text>
<text x="138" y="146.7" transform="rotate(-90 138 146.7)">RS232</text>
<text x="154.2" y="144.5">4</text>
<text x="154.2" y="147.1">5</text>
<text x="154.2" y="149.6">6</text>
<text x="219.7" y="149.6">11</text>
<text x="219.7" y="147.1">12</text>
<text x="219.7" y="144.5">13</text>
<text x="36.1" y="154.7">1</text>
<text x="78.7" y="154.7">11</text>
<text x="85" y="154.7">16</text>
<text x="140.9" y="154.7">15</text>
<text x="154.2" y="152.1">7</text>
<text x="154.2" y="154.7">8</text>
<text x="219.7" y="152.1">10</text>
<text x="220.3" y="154.7">9</text>
<text x="45.5" y="170.2" transform="rotate(-90 45.5 170.2)">33</text>
<text x="53.1" y="169.6" transform="rotate(-90 53.1 169.6)">4</text>
<text x="55.6" y="169.6" transform="rotate(-90 55.6 169.6)">3</text>
<text x="58.2" y="169.6" transform="rotate(-90 58.2 169.6)">5</text>
<text x="60.7" y="169.6" transform="rotate(-90 60.7 169.6)">2</text>
<text x="63.2" y="170.2" transform="rotate(-90 63.2 170.2)">26</text>
<text x="65.8" y="170.2" transform="rotate(-90 65.8 170.2)">25</text>
<text x="68.3" y="170.2" transform="rotate(-90 68.3 170.2)">19</text>
<text x="70.9" y="170.2" transform="rotate(-90 70.9 170.2)">18</text>
<text x="73.4" y="170.2" transform="rotate(-90 73.4 170.2)">16</text>
<text x="75.9" y="170.2" transform="rotate(-90 75.9 170.2)">27</text>
<text x="91.2" y="173.4" transform="rotate(-90 91.2 173.4)">1</text>
<text x="98.8" y="173.4" transform="rotate(-90 98.8 173.4)">3</text>
<text x="131.8" y="173.4" transform="rotate(-90 131.8 173.4)">9</text>
<text x="138" y="169.2" transform="rotate(-90 138 169.2)">LOGIC</text>
<text x="116.6" y="174" transform="rotate(-90 116.6 174)">11</text>
<text x="121.7" y="174" transform="rotate(-90 121.7 174)">10</text>
<text x="126.7" y="174" transform="rotate(-90 126.7 174)">12</text>
<text x="10.3" y="185.9">D</text>
<text x="131.8" y="181.7" transform="rotate(-90 131.8 181.7)">1</text>
<text x="134.4" y="181.7" transform="rotate(-90 134.4 181.7)">6</text>
<text x="136.9" y="181.7" transform="rotate(-90 136.9 181.7)">2</text>
<text x="139.4" y="181.7" transform="rotate(-90 139.4 181.7)">7</text>
<text x="142" y="181.7" transform="rotate(-90 142 181.7)">3</text>
<text x="144.5" y="181.7" transform="rotate(-90 144.5 181.7)">8</text>
<text x="147.1" y="181.7" transform="rotate(-90 147.1 181.7)">4</text>
<text x="149.6" y="181.7" transform="rotate(-90 149.6 181.7)">9</text>
<text x="152.1" y="181.7" transform="rotate(-90 152.1 181.7)">5</text>
<text x="285.3" y="185.9">D</text>
<text x="35" y="199.9">1</text>
<text x="85" y="199.9">2</text>
<text x="135" y="199.9">3</text>
<text x="185" y="199.9">4</text>
<text x="235" y="199.9">5</text>
<text x="285" y="199.9">6</text>
</g>
<g font-size="1.8" fill="#008484">
<text x="124.7" y="11">PWR_FLAG</text>
<text x="131.7" y="11">Battery</text>
<text x="133.4" y="8.5">BT1</text>
<text x="135" y="11.9">3</text>
<text x="142.5" y="11">PWR_FLAG</text>
<text x="166" y="11">Battery</text>
<text x="167.7" y="8.5">BT2</text>
<text x="175.5" y="11">PWR_FLAG</text>
<text x="185" y="11.9">4</text>
<text x="125" y="21.2">GND</text>
<text x="42.8" y="27.4" transform="rotate(-90 42.8 27.4)">GND</text>
<text x="44" y="28.8">SCLK</text>
<text x="45.1" y="26.3">CSB</text>
<text x="19" y="32.6">MS5607-02BA</text>
<text x="30.3" y="30.1">U1</text>
<text x="40.8" y="31.3">SDI/SDA</text>
<text x="45" y="33.9">SDO</text>
<text x="68.6" y="35.2">C6</text>
<text x="42.8" y="37.6" transform="rotate(-90 42.8 37.6)">VDD</text>
<text x="46.3" y="36.4">PS</text>
<text x="68.6" y="37.7">0.1U</text>
<text x="84.3" y="41.5">OUT</text>
<text x="89.8" y="37.6" transform="rotate(-90 89.8 37.6)">GND</text>
<text x="90.8" y="39">EN</text>
<text x="91.3" y="41.5">IN</text>
<text x="129.5" y="36.4">C5</text>
<text x="129.5" y="39">0.1U</text>
<text x="87.5" y="46.6">U7</text>
<text x="81.1" y="49.1">TPS7A0530PDBV</text>
<text x="36.1" y="56.7">ANTON</text>
<text x="44" y="58.5" transform="rotate(-90 44 58.5)">VCC_RF</text>
<text x="46.6" y="58.6" transform="rotate(-90 46.6 58.6)">V_BCKP</text>
<text x="49.1" y="55.1" transform="rotate(-90 49.1 55.1)">VCC</text>
<text x="50.5" y="59.3">TXD1</text>
<text x="65.2" y="58">4.7k</text>
<text x="66" y="55.5">R1</text>
<text x="36.1" y="61.8">RF_IN</text>
<text x="50.2" y="61.8">RXD1</text>
<text x="36.1" y="66.9">RESERVED STANDBY</text>
<text x="36.1" y="69.4">RESERVED</text>
<text x="36.1" y="72">RESERVED</text>
<text x="49.4" y="72">~{RESET}</text>
<text x="50.2" y="69.4">1PPS</text>
<text x="95.3" y="68.2">R4</text>
<text x="95.3" y="70.7">3k</text>
<text x="196.7" y="69.4">Arduino_Nano</text>
<text x="201.8" y="70.7">U5</text>
<text x="246.2" y="69.4">Arduino_Nano</text>
<text x="251.4" y="70.7">U6</text>
<text x="46.6" y="75.7" transform="rotate(-90 46.6 75.7)">GND</text>
<text x="193.5" y="74.5">D1/TX</text>
<text x="193.5" y="77.1">D0/RX</text>
<text x="208.8" y="77.1">GND</text>
<text x="209.6" y="74.5">VIN</text>
<text x="243.1" y="74.5">D1/TX</text>
<text x="243.1" y="77.1">D0/RX</text>
<text x="258.3" y="77.1">GND</text>
<text x="259.2" y="74.5">VIN</text>
<text x="47.9" y="79.6">U2</text>
<text x="47.9" y="82.1">L70-R</text>
<text x="77.5" y="79.6">C8</text>
<text x="77.5" y="82.1">100U</text>
<text x="94" y="79.6">R3</text>
<text x="94" y="82.1">1k</text>
<text x="106.3" y="82.8" transform="rotate(-90 106.3 82.8)">ADJ</text>
<text x="124.5" y="79.6">C7</text>
<text x="124.5" y="82.1">10U</text>
<text x="193.5" y="79.6">~{RESET}</text>
<text x="193.5" y="82.1">GND</text>
<text x="206.9" y="79.6">~{RESET}</text>
<text x="208.8" y="82.1">+5V</text>
<text x="243.1" y="79.6">~{RESET}</text>
<text x="243.1" y="82.1">GND</text>
<text x="256.4" y="79.6">~{RESET}</text>
<text x="258.3" y="82.1">+5V</text>
<text x="41.9" y="88.5">MAX485EPA+</text>
<text x="46.6" y="86">IC1</text>
<text x="100.8" y="84.7">VO</text>
<text x="104" y="88.5">U8</text>
<text x="108.1" y="84.7">VI</text>
<text x="193.5" y="84.7">D2</text>
<text x="193.5" y="87.2">~D3</text>
<text x="193.5" y="89.8">D4</text>
<text x="205.3" y="89.8">A5/D19</text>
<text x="205.3" y="87.2">A6/D20</text>
<text x="205.3" y="84.7">A7/D21</text>
<text x="243.1" y="84.7">D2</text>
<text x="243.1" y="87.2">~D3</text>
<text x="243.1" y="89.8">D4</text>
<text x="254.9" y="89.8">A5/D19</text>
<text x="254.9" y="87.2">A6/D20</text>
<text x="254.9" y="84.7">A7/D21</text>
<text x="41.1" y="93.6">RO</text>
<text x="51.5" y="93.6">VCC</text>
<text x="66" y="94.8">R2</text>
<text x="98.1" y="91">LM1117DT-ADJ</text>
<text x="193.5" y="92.3">~D5</text>
<text x="193.5" y="94.8">~D6</text>
<text x="205.3" y="94.8">A3/D17</text>
<text x="205.3" y="92.3">A4/D18</text>
<text x="243.1" y="92.3">~D5</text>
<text x="243.1" y="94.8">~D6</text>
<text x="254.9" y="94.8">A3/D17</text>
<text x="254.9" y="92.3">A4/D18</text>
<text x="41.1" y="96.1">~{RE}</text>
<text x="41.1" y="98.7">DE</text>
<text x="41.1" y="101.2">DI</text>
<text x="51.3" y="101.2">GND</text>
<text x="53.9" y="96.1">B</text>
<text x="54.1" y="98.7">A</text>
<text x="65.2" y="97.4">4.7k</text>
<text x="193.5" y="97.4">D7</text>
<text x="193.5" y="99.9">D8</text>
<text x="205.3" y="99.9">A1/D15</text>
<text x="205.3" y="97.4">A2/D16</text>
<text x="243.1" y="97.4">D7</text>
<text x="243.1" y="99.9">D8</text>
<text x="254.9" y="99.9">A1/D15</text>
<text x="254.9" y="97.4">A2/D16</text>
<text x="57.2" y="106.3">J1</text>
<text x="193.5" y="102.5">~D9</text>
<text x="193.5" y="105">~D10</text>
<text x="193.5" y="107.5">~D11</text>
<text x="205.3" y="102.5">A0/D14</text>
<text x="208.1" y="105">AREF</text>
<text x="209.1" y="107.5">3V3</text>
<text x="243.1" y="102.5">~D9</text>
<text x="243.1" y="105">~D10</text>
<text x="243.1" y="107.5">~D11</text>
<text x="254.9" y="102.5">A0/D14</text>
<text x="257.6" y="105">AREF</text>
<text x="258.7" y="107.5">3V3</text>
<text x="50.1" y="108.8">MICRO-SD-CARD</text>
<text x="71" y="113.9">DAT0</text>
<text x="193.5" y="110.1">D12</text>
<text x="209" y="110.1">D13</text>
<text x="243.1" y="110.1">D12</text>
<text x="258.5" y="110.1">D13</text>
<text x="41.1" y="119">MP2</text>
<text x="41.1" y="116.4">MP3</text>
<text x="71.9" y="119">CLK</text>
<text x="72" y="116.4">VSS</text>
<text x="41.1" y="124.1">CARD_DETECTION</text>
<text x="41.1" y="121.5">MP1</text>
<text x="71.5" y="124.1">CMD</text>
<text x="71.9" y="121.5">VDD</text>
<text x="93.9" y="122.8">C1</text>
<text x="98.4" y="124.1">10u</text>
<text x="99" y="121.5">C3</text>
<text x="113.7" y="124.1">10u</text>
<text x="114.2" y="121.5">C4</text>
<text x="41.1" y="129.1">DAT1</text>
<text x="41.1" y="126.6">GND</text>
<text x="67.1" y="126.6">CD/DAT3</text>
<text x="71" y="129.1">DAT2</text>
<text x="186.3" y="130.4">IC2</text>
<text x="183" y="132.9">CD4052BE</text>
<text x="158" y="138">Y_CHANNELS_IN/OUT0</text>
<text x="158" y="140.6">Y_CHANNELS_IN/OUT2</text>
<text x="196.7" y="143.1">X_CHANNELS_IN/OUT1</text>
<text x="196.7" y="140.6">X_CHANNELS_IN/OUT2</text>
<text x="214.1" y="138">VDD</text>
<text x="41.5" y="149.1" transform="rotate(-90 41.5 149.1)">BOOT0</text>
<text x="46.6" y="146.4" transform="rotate(-90 46.6 146.4)">~{RST}</text>
<text x="51.7" y="147.7" transform="rotate(-90 51.7 147.7)">PA15</text>
<text x="54.2" y="147.7" transform="rotate(-90 54.2 147.7)">PA14</text>
<text x="56.7" y="147.7" transform="rotate(-90 56.7 147.7)">PA13</text>
<text x="59.3" y="147.7" transform="rotate(-90 59.3 147.7)">PA12</text>
<text x="61.8" y="147.7" transform="rotate(-90 61.8 147.7)">PA11</text>
<text x="69.4" y="146.5" transform="rotate(-90 69.4 146.5)">PA3</text>
<text x="72" y="146.5" transform="rotate(-90 72 146.5)">PA2</text>
<text x="74.5" y="146.5" transform="rotate(-90 74.5 146.5)">PA1</text>
<text x="77.1" y="146.5" transform="rotate(-90 77.1 146.5)">PA0</text>
<text x="88.8" y="149.5">U3</text>
<text x="92.3" y="145" transform="rotate(-90 92.3 145)">C2+</text>
<text x="99.9" y="145" transform="rotate(-90 99.9 145)">C2-</text>
<text x="105" y="144.8" transform="rotate(-90 105 144.8)">VS+</text>
<text x="112.6" y="144.8" transform="rotate(-90 112.6 144.8)">VS-</text>
<text x="117.7" y="146.7" transform="rotate(-90 117.7 146.7)">T1OUT</text>
<text x="122.8" y="146.7" transform="rotate(-90 122.8 146.7)">T2OUT</text>
<text x="127.9" y="145.3" transform="rotate(-90 127.9 145.3)">R1IN</text>
<text x="132.9" y="145.3" transform="rotate(-90 132.9 145.3)">R2IN</text>
<text x="158" y="145.6">Y_CHANNELS_IN/OUT3</text>
<text x="158" y="148.2">Y_CHANNELS_IN/OUT1</text>
<text x="196.7" y="148.2">X_CHANNELS_IN/OUT0</text>
<text x="38.6" y="155.8">GND</text>
<text x="74.4" y="155.8">VCC</text>
<text x="80.7" y="152">RAK811-LF-CN470</text>
<text x="89.9" y="155.8">VCC</text>
<text x="134.6" y="155.8">GND</text>
<text x="141.7" y="152.8">MAX3232</text>
<text x="144.7" y="150.3">U4</text>
<text x="158" y="150.7">INH</text>
<text x="158" y="153.3">VEE</text>
<text x="158" y="155.8">VSS</text>
<text x="196.7" y="150.7">X_CHANNELS_IN/OUT3</text>
<text x="216.5" y="155.8">B</text>
<text x="216.6" y="153.3">A</text>
<text x="64.4" y="159.6" transform="rotate(-90 64.4 159.6)">PA10/USART1_RX</text>
<text x="66.9" y="158.1" transform="rotate(-90 66.9 158.1)">PA9/USART1_TX</text>
<text x="46.6" y="167.1" transform="rotate(-90 46.6 167.1)">RF_OUT</text>
<text x="54.2" y="167.1" transform="rotate(-90 54.2 167.1)">PB15</text>
<text x="56.7" y="167.1" transform="rotate(-90 56.7 167.1)">PB14</text>
<text x="59.3" y="167.1" transform="rotate(-90 59.3 167.1)">PB13</text>
<text x="61.8" y="167.1" transform="rotate(-90 61.8 167.1)">PB12</text>
<text x="64.4" y="167.1" transform="rotate(-90 64.4 167.1)">PB11</text>
<text x="66.9" y="167.1" transform="rotate(-90 66.9 167.1)">PB10</text>
<text x="69.4" y="167.1" transform="rotate(-90 69.4 167.1)">PB7</text>
<text x="72" y="167.1" transform="rotate(-90 72 167.1)">PB6</text>
<text x="74.5" y="167.1" transform="rotate(-90 74.5 167.1)">PB5</text>
<text x="77.1" y="167.1" transform="rotate(-90 77.1 167.1)">PB2</text>
<text x="92.3" y="169.2" transform="rotate(-90 92.3 169.2)">C1+</text>
<text x="93.9" y="173.6">C2</text>
<text x="99.9" y="169.2" transform="rotate(-90 99.9 169.2)">C1-</text>
<text x="117.7" y="169.2" transform="rotate(-90 117.7 169.2)">T1IN</text>
<text x="122.8" y="169.2" transform="rotate(-90 122.8 169.2)">T2IN</text>
<text x="127.9" y="169.2" transform="rotate(-90 127.9 169.2)">R1OUT</text>
<text x="132.9" y="169.2" transform="rotate(-90 132.9 169.2)">R2OUT</text>
<text x="64.8" y="176.3">E1</text>
<text x="64.8" y="178.9">ACAG1204-433-T</text>
<text x="93.4" y="176.1">10u</text>
<text x="137.7" y="196.4">DE9_Plug</text>
<text x="141" y="193.9">J2</text>
</g>
<text font-size="1.4" fill="#840000" x="60.7" y="172.1" transform="rotate(-90 60.7 172.1)">1</text>
</svg>
